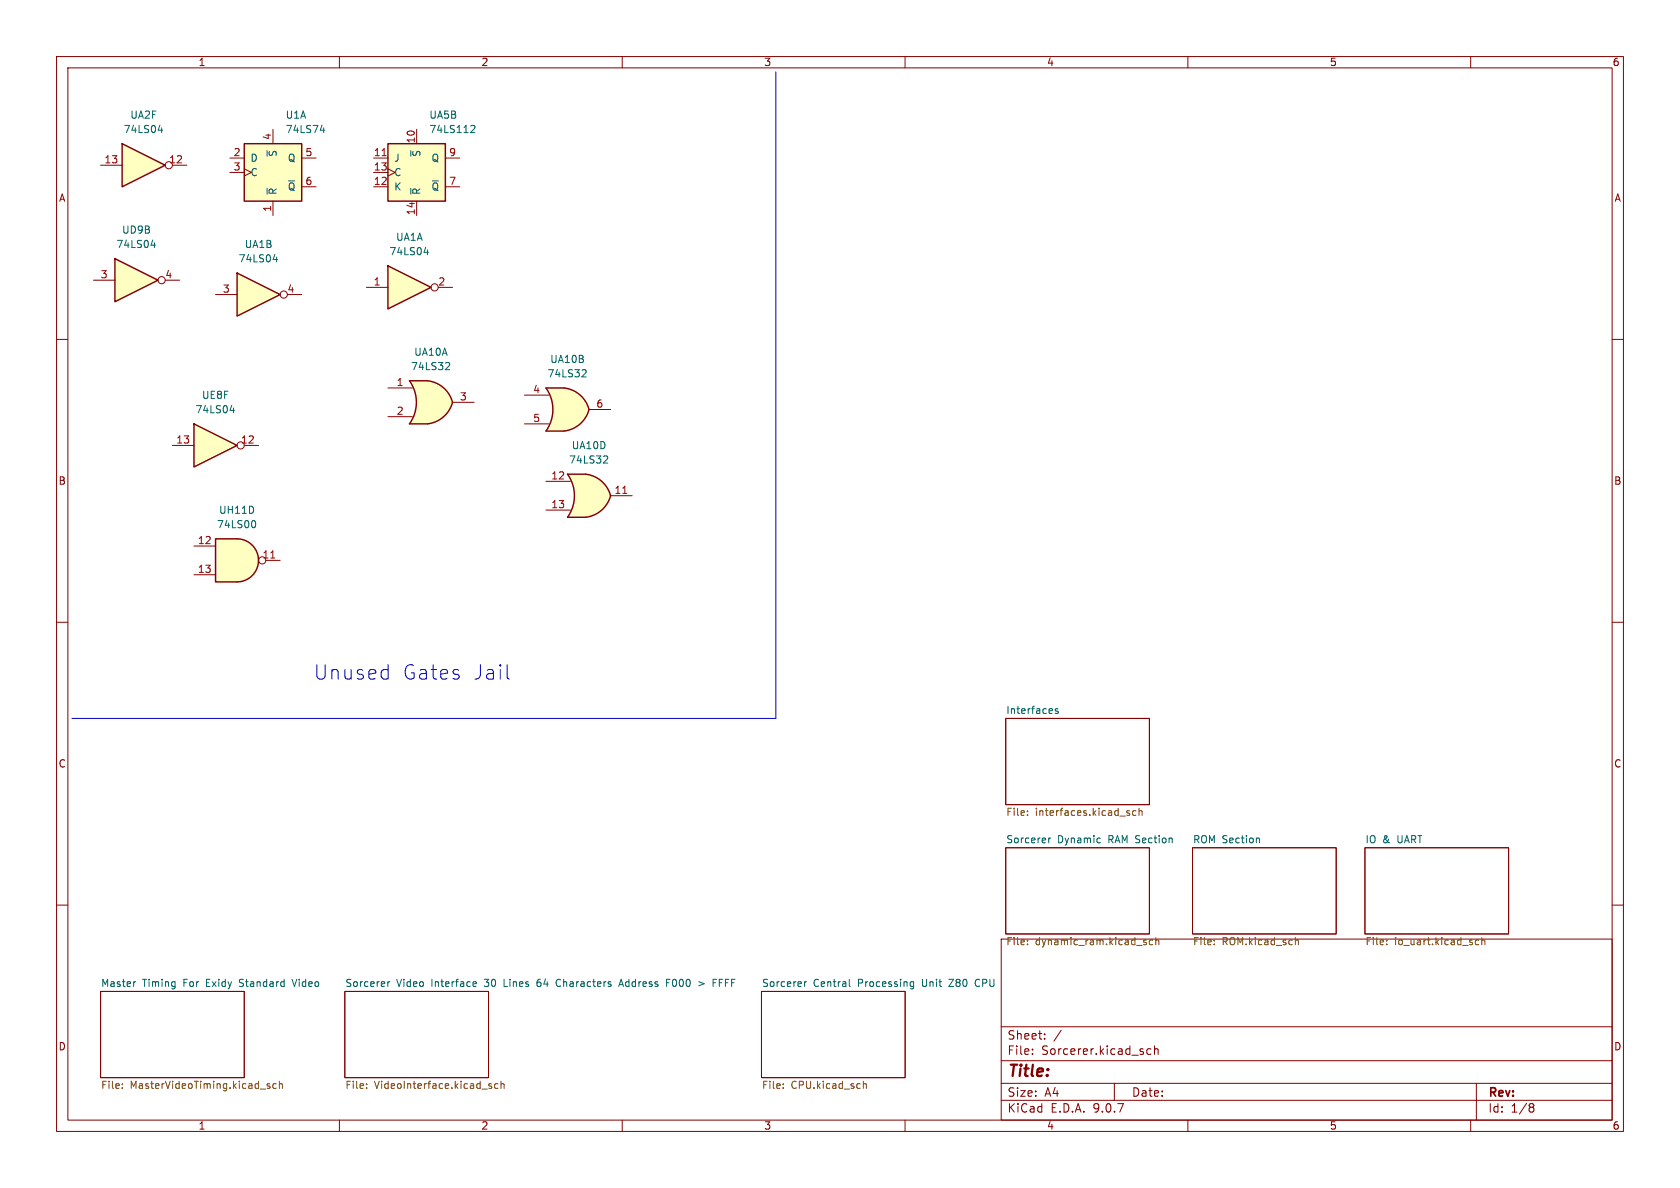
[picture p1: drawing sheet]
<svg xmlns="http://www.w3.org/2000/svg" width="297mm" height="210mm" viewBox="0 0 297 210" stroke-linecap="round" stroke-linejoin="round" font-family="sans-serif">
<g fill="none" stroke="#840000" stroke-width=".18">
<path d="M10 10h277v190h-277zM12 12h273v186h-273zM60 10v2M110 10v2M160 10v2M210 10v2M260 10v2M10 60h2M285 60h2M10 110h2M285 110h2M177.8 127h25.4v15.2h-25.4z"/>
<path d="M177.8 149.9h25.4v15.2h-25.4zM210.8 149.9h25.4v15.2h-25.4zM241.3 149.9h25.4v15.2h-25.4zM10 160h2M17.8 175.3h25.4v15.2h-25.4zM61 175.3h25.4v15.2h-25.4zM134.6 175.3h25.4v15.2h-25.4zM177 166h108v32h-108zM285 160h2M60 198v2M110 198v2M160 198v2"/>
<path d="M177 194.5h108M177 191.5h108M177 187.5h108M177 181.5h108M182.5 186.3v.1M182.5 185.5v.1M184.7 183.6v.1M184.7 182.8v.1M187.6 182.1l-1.3 2M197 191.5v3M203.5 185.5l-.5-.1-.3 .3v.4l.2 .2h.6M204.1 185.5l.2-.1 .4 .1v.9"/>
<path d="M204.1 184.9v1.5M210 198v2M260 198v2M261 191.5v6.5M270.6 195.1l.4 .1 .2 .2-.3 .3M270.6 195.7h.3M270.9 195.7l.2 .2 .1 .4-.2 .2-.4 .1"/>
</g>
<g fill="none" stroke="#006464" stroke-width=".18">
<path d="M187 125.3h-.3l-.2 .2 .1 .1 .4 .2v.3h-.5M185.4 148.1v.9M185.8 148.1l-.4 .3M194.4 148.1l.1 .1M194.5 148.9l-.1 .1M222.3 148.1l.4 .2v.7M24 173.5l-.3 .1M51.6 173.1l.4 1.3M68.6 173.5v.9M68.9 173.5l-.3 .3M83.7 173.6l.3-.1 .2 .3-.6 .2M83.7 174.3h.5"/>
<path d="M95.1 173.2a.99 .99 0 0 0-.1 1.1l.2 .1M95.2 173.6l-.3 .2M98.7 173.1a.68 .68 0 0 0-.4 .6 .68 .68 0 0 0 .4 .7M109.4 174.4l.4-1.3 .4 1.3M109.5 174h.6M117.8 173.7h.5M118.5 173.1h-.7v1.3M123.5 173.5l1 .4-1 .4M126.1 173.1h.6M127.2 173.7h.4M127.8 173.1h-.6v1.3M142.2 173.5v.9"/>
<path d="M142.6 173.5l-.4 .3M150.1 173.1v1.1l.2 .2M161 173.6h.5M161 174.3h.5M161.5 173.5v1.1l-.2 .2-.3-.1M172.6 173.2l-.2 .5 .2 .6"/>
</g>
<g fill="none" stroke="#725600" stroke-width=".18">
<path d="M181.6 144v.1M181.6 143.4v.1M199.4 143.7l.3 .1v.2l-.1 .1h-.3M199.4 143.3l.3 .1M200.8 143.4l-.3-.1-.3 .2 .1 .6h.5M201.4 143.4l.1-.1 .3 .1 .1 .7M201.4 142.9v1.2M181.6 166.2v.1M181.6 166.9v.1M202.3 166.6h.3l.1 .2-.2 .2h-.2M202.3 166.2h.3M203.8 166.2h-.4l-.2 .2 .1 .5h.5"/>
<path d="M204.3 166.3l.2-.1h.3l.1 .8M204.3 165.7v1.3M214.7 166.9v.1M214.7 166.2v.1M229 166.3l.2-.1h.3v.8M245.1 166.9v.1M245.1 166.2v.1M261.4 166.2h-.3l-.3 .2 .1 .5h.5M262 166.3l.1-.1h.3l.1 .8M262 165.7v1.3M21.6 192.3v.1M21.6 191.6v.1"/>
<path d="M47.7 191.6h-.3l-.2 .1 .1 .2 .4 .1v.3h-.5M48.8 191.6h-.3l-.3 .2 .2 .5h.4M49.4 191.7l.2-.1h.3v.8M49.4 191.1v1.3M64.8 192.3v.1M64.8 191.6v.1M86.4 191.8l.5 .4-.1 .2-.4-.1M86.9 191.6h-.3l-.2 .1M88 191.6h-.3l-.3 .2 .1 .5h.5M88.6 191.7l.2-.1h.3v.8M88.6 191.1v1.3M138.5 192.3v.1"/>
<path d="M138.5 191.6v.1M152.6 191.7l.2-.1h.3l.1 .8M152.6 191.1v1.3"/>
</g>
<path d="M100.3 83.8h3.2M100.3 91.4h3.2" fill="none" stroke="#ffffc2" stroke-width=".18"/>
<g fill="#ffffc2" stroke="#ffffc2" stroke-width=".18">
<path d="M102.9 86.3l5 1.3a5.2 5.2 0 0 1-4.4 3.8z"/>
<path d="M103.5 83.8a5.1 5.1 0 0 1 4.4 3.8l-4.9 1.3z"/>
</g>
<path d="M100.3 83.8h3.2v7.6h-3.2a6.7 6.7 0 0 0 0-7.6z" fill="#ffffc2"/>
<path d="M103.5 91.4h-3.2a6.6 6.6 0 0 0 0-7.6h3.2a5.1 5.1 0 0 1 4.4 3.8 5.2 5.2 0 0 1-4.4 3.8" fill="none" stroke="#840000" stroke-width=".25"/>
<path d="M96.5 85.1h4.3M96.5 90.2h4.3M107.9 87.6h3.9" fill="none" stroke="#840000" stroke-width=".18"/>
<path d="M110.1 87.2h.7" fill="none" stroke="#a90000" stroke-width=".18"/>
<path d="M106.9 80.6l.4 .1 .1 .3-.8 .9h.8" fill="none" stroke="#006464" stroke-width=".18"/>
<path d="M21.6 25.4l7.6 3.8-7.6 3.8z" fill="#ffffc2"/>
<path d="M21.6 25.4l7.6 3.8-7.6 3.8z" fill="none" stroke="#840000" stroke-width=".25"/>
<g fill="none" stroke="#840000" stroke-width=".18">
<path d="M17.8 29.2h3.8M30.5 29.2h2.5"/>
<circle cx="29.8" cy="29.2" r=".63"/>
</g>
<path d="M28 23h.8M28.6 22.6v.8" fill="none" stroke="#006464" stroke-width=".18"/>
<path d="M34.3 74.9l7.6 3.8-7.6 3.9z" fill="#ffffc2"/>
<path d="M34.3 74.9l7.6 3.8-7.6 3.9z" fill="none" stroke="#840000" stroke-width=".25"/>
<g fill="none" stroke="#840000" stroke-width=".18">
<path d="M30.5 78.7h3.8M43.2 78.7h2.5"/>
<circle cx="42.5" cy="78.7" r=".63"/>
</g>
<path d="M40.7 72.5h.8M41.3 72.1v.9" fill="none" stroke="#006464" stroke-width=".18"/>
<path d="M41.9 95.3a3.8 3.8 0 0 1 3.8 3.8 3.8 3.8 0 0 1-3.8 3.8z" fill="#ffffc2" stroke="#ffffc2" stroke-width=".18"/>
<path d="M38.1 95.3h3.8v7.6h-3.8z" fill="#ffffc2"/>
<path d="M38.1 95.3h3.8a3.8 3.8 0 0 1 3.8 3.8 3.8 3.8 0 0 1-3.8 3.8h-3.8z" fill="none" stroke="#840000" stroke-width=".25"/>
<g fill="none" stroke="#840000" stroke-width=".18">
<path d="M34.3 96.5h3.8M47 99.1h2.5M34.3 101.6h3.8"/>
<circle cx="46.4" cy="99.1" r=".63"/>
</g>
<path d="M47.9 98.6h.7" fill="none" stroke="#a90000" stroke-width=".18"/>
<path d="M44.9 92a.79 .79 0 0 1 0 1.3" fill="none" stroke="#006464" stroke-width=".18"/>
<path d="M43.2 25.4h10.1v10.2h-10.1z" fill="#ffffc2"/>
<path d="M43.2 25.4h10.1v10.2h-10.1z" fill="none" stroke="#840000" stroke-width=".25"/>
<path d="M40.6 27.9h2.6M40.6 30.5h2.6M43.2 29.8l1.2 .7-1.2 .6M48.3 22.9v2.5M48.3 35.6v2.5M53.3 27.9h2.6M53.3 33h2.6" fill="none" stroke="#840000" stroke-width=".18"/>
<path d="M47.2 33.3v1M56.6 23h.8M57.2 22.6v.8" fill="none" stroke="#006464" stroke-width=".18"/>
<path d="M20.3 45.7l7.6 3.8-7.6 3.8z" fill="#ffffc2"/>
<path d="M20.3 45.7l7.6 3.8-7.6 3.8z" fill="none" stroke="#840000" stroke-width=".25"/>
<g fill="none" stroke="#840000" stroke-width=".18">
<path d="M16.5 49.5h3.8M29.2 49.5h2.5"/>
<circle cx="28.6" cy="49.5" r=".63"/>
</g>
<path d="M26.7 43.3h.8M27.3 42.9v.9" fill="none" stroke="#006464" stroke-width=".18"/>
<path d="M41.9 48.3l7.6 3.8-7.6 3.8z" fill="#ffffc2"/>
<path d="M41.9 48.3l7.6 3.8-7.6 3.8z" fill="none" stroke="#840000" stroke-width=".25"/>
<g fill="none" stroke="#840000" stroke-width=".18">
<path d="M38.1 52.1h3.8M50.8 52.1h2.5"/>
<circle cx="50.2" cy="52.1" r=".63"/>
</g>
<path d="M48.3 45.9h.8M48.9 45.5v.8" fill="none" stroke="#006464" stroke-width=".18"/>
<path d="M68.6 47l7.6 3.8-7.6 3.8z" fill="#ffffc2"/>
<path d="M68.6 47l7.6 3.8-7.6 3.8z" fill="none" stroke="#840000" stroke-width=".25"/>
<g fill="none" stroke="#840000" stroke-width=".18">
<path d="M64.8 50.8h3.8M77.5 50.8h2.5"/>
<circle cx="76.8" cy="50.8" r=".63"/>
</g>
<path d="M75 44.6h.7M75.6 44.2v.8" fill="none" stroke="#006464" stroke-width=".18"/>
<path d="M96.5 68.6h3.2M96.5 76.2h3.2" fill="none" stroke="#ffffc2" stroke-width=".18"/>
<g fill="#ffffc2" stroke="#ffffc2" stroke-width=".18">
<path d="M99.1 71l5 1.4a5.2 5.2 0 0 1-4.4 3.8z"/>
<path d="M99.7 68.6a5.1 5.1 0 0 1 4.4 3.8l-4.9 1.3z"/>
</g>
<path d="M96.5 68.6h3.2v7.6h-3.2a6.7 6.7 0 0 0 0-7.6z" fill="#ffffc2"/>
<path d="M96.5 68.6h3.2a5.1 5.1 0 0 1 4.4 3.8 5.2 5.2 0 0 1-4.4 3.8h-3.2a6.6 6.6 0 0 0 0-7.6z" fill="none" stroke="#840000" stroke-width=".25"/>
<path d="M92.7 69.9h4.3M92.7 74.9h4.3M104.1 72.4h3.8" fill="none" stroke="#840000" stroke-width=".18"/>
<path d="M103.1 65.3l.4 .1 .1 .3-.8 .9h.8" fill="none" stroke="#006464" stroke-width=".18"/>
<path d="M68.6 25.4h10.1v10.2h-10.1z" fill="#ffffc2"/>
<path d="M68.6 25.4h10.1v10.2h-10.1z" fill="none" stroke="#840000" stroke-width=".25"/>
<path d="M66 27.9h2.6M66 30.5h2.6M66 33h2.6M68.6 29.8l1.2 .7-1.2 .6M73.7 22.9v2.5M73.7 35.6v2.5M78.7 27.9h2.6M78.7 33h2.6" fill="none" stroke="#840000" stroke-width=".18"/>
<path d="M67.6 27.5h.7" fill="none" stroke="#a90000" stroke-width=".18"/>
<path d="M72.6 33.3v1M83.4 22.2h.4l.2 .3-.8 .9h.8" fill="none" stroke="#006464" stroke-width=".18"/>
<path d="M72.4 67.3h3.2M72.4 74.9h3.2" fill="none" stroke="#ffffc2" stroke-width=".18"/>
<g fill="#ffffc2" stroke="#ffffc2" stroke-width=".18">
<path d="M75 69.8l5 1.3a5.2 5.2 0 0 1-4.4 3.8z"/>
<path d="M75.6 67.3a5.1 5.1 0 0 1 4.4 3.8l-5 1.3z"/>
</g>
<path d="M72.4 67.3h3.2v7.6h-3.2a6.7 6.7 0 0 0 0-7.6z" fill="#ffffc2"/>
<path d="M72.4 67.3h3.2a5.1 5.1 0 0 1 4.4 3.8 5.2 5.2 0 0 1-4.4 3.8h-3.2a6.6 6.6 0 0 0 0-7.6z" fill="none" stroke="#840000" stroke-width=".25"/>
<path d="M68.6 68.6h4.3M68.6 73.7h4.3M80 71.1h3.8" fill="none" stroke="#840000" stroke-width=".18"/>
<path d="M79 64.1h.4l.1 .3-.8 .9h.8" fill="none" stroke="#006464" stroke-width=".18"/>
<path d="M137.2 12.7v114.3h-124.5M89.8 119.9l.2 .1" fill="none" stroke="#0000c2" stroke-width=".18"/>
<g font-size="3.5" fill="#0000c2">
<text x="55.4" y="120.4">Unused</text>
<text x="71.1" y="120.4">Gates</text>
<text x="83.5" y="120.4">Jail</text>
</g>
<text font-size="2.8" fill="#840000" x="178" y="190.9">Title:</text>
<g font-size="2.1" fill="#840000">
<text x="178" y="184">Sheet:</text>
<text x="178" y="186.7">File:</text>
<text x="184.1" y="186.7">Sorcerer.kicad_sch</text>
<text x="178" y="196.9">KiCad</text>
<text x="178" y="194.1">Size:</text>
<text x="184.7" y="194.1">A4</text>
<text x="185.7" y="196.9">E.D.A.</text>
<text x="193.3" y="196.9">9.0.7</text>
<text x="200" y="194.1">Date:</text>
<text x="263" y="194.3">Rev:</text>
<text x="263" y="196.9">Id:</text>
<text x="267.1" y="196.9">1/8</text>
</g>
<g font-size="1.8" fill="#840000">
<text x="35" y="11.9">1</text>
<text x="85" y="11.9">2</text>
<text x="135" y="11.9">3</text>
<text x="185" y="11.9">4</text>
<text x="235" y="11.9">5</text>
<text x="285" y="11.9">6</text>
<text x="10.3" y="35.9">A</text>
<text x="285.3" y="35.9">A</text>
<text x="10.3" y="85.9">B</text>
<text x="285.3" y="85.9">B</text>
<text x="10.3" y="135.9">C</text>
<text x="285.3" y="135.9">C</text>
<text x="10.3" y="185.9">D</text>
<text x="285.3" y="185.9">D</text>
<text x="35" y="199.9">1</text>
<text x="85" y="199.9">2</text>
<text x="135" y="199.9">3</text>
<text x="185" y="199.9">4</text>
<text x="235" y="199.9">5</text>
<text x="285" y="199.9">6</text>
</g>
<g font-size="1.8" fill="#006464">
<text x="21.8" y="23.7">74LS04</text>
<text x="22.9" y="21.2">UA2F</text>
<text x="50.4" y="21.2">U1A</text>
<text x="50.4" y="23.7">74LS74</text>
<text x="75.8" y="23.7">74LS112</text>
<text x="75.8" y="21.2">UA5B</text>
<text x="44.2" y="28.8">D</text>
<text x="49.1" y="27.8" transform="rotate(-90 49.1 27.8)">~{S}</text>
<text x="50.8" y="28.8">Q</text>
<text x="69.6" y="28.8">J</text>
<text x="74.5" y="27.8" transform="rotate(-90 74.5 27.8)">~{S}</text>
<text x="76.2" y="28.8">Q</text>
<text x="44.2" y="31.3">C</text>
<text x="49.1" y="34.5" transform="rotate(-90 49.1 34.5)">~{R}</text>
<text x="50.8" y="33.9">~{Q}</text>
<text x="69.6" y="31.3">C</text>
<text x="69.6" y="33.9">K</text>
<text x="74.5" y="34.5" transform="rotate(-90 74.5 34.5)">~{R}</text>
<text x="76.2" y="33.9">~{Q}</text>
<text x="21.5" y="41.5">UD9B</text>
<text x="20.5" y="44">74LS04</text>
<text x="42.1" y="46.6">74LS04</text>
<text x="43.2" y="44">UA1B</text>
<text x="68.8" y="45.3">74LS04</text>
<text x="69.9" y="42.8">UA1A</text>
<text x="72.6" y="65.6">74LS32</text>
<text x="73.1" y="63.1">UA10A</text>
<text x="97.2" y="64.4">UA10B</text>
<text x="35.6" y="70.7">UE8F</text>
<text x="96.7" y="66.9">74LS32</text>
<text x="34.5" y="73.3">74LS04</text>
<text x="100.5" y="82.1">74LS32</text>
<text x="101" y="79.6">UA10D</text>
<text x="38.3" y="93.6">74LS00</text>
<text x="38.6" y="91">UH11D</text>
<text x="177.8" y="126.3">Interfaces</text>
<text x="177.8" y="149.1">Sorcerer</text>
<text x="187" y="149.1">Dynamic</text>
<text x="196" y="149.1">RAM Section</text>
<text x="210.8" y="149.1">ROM Section</text>
<text x="241.3" y="149.1">IO</text>
<text x="244.4" y="149.1">&amp;</text>
<text x="247.1" y="149.1">UART</text>
<text x="17.8" y="174.5">Master</text>
<text x="25.2" y="174.5">Timing</text>
<text x="32.5" y="174.5">For</text>
<text x="36.7" y="174.5">Exidy</text>
<text x="42.8" y="174.5">Standard</text>
<text x="52.4" y="174.5">Video</text>
<text x="61" y="174.5">Sorcerer</text>
<text x="70.1" y="174.5">Video</text>
<text x="76.4" y="174.5">Interface</text>
<text x="85.9" y="174.5">30</text>
<text x="89.5" y="174.5">Lines</text>
<text x="95.6" y="174.5">64</text>
<text x="99.2" y="174.5">Characters</text>
<text x="110.6" y="174.5">Address</text>
<text x="119.1" y="174.5">F000</text>
<text x="125" y="174.5">&gt;</text>
<text x="127.7" y="174.5">FFFF</text>
<text x="134.6" y="174.5">Sorcerer</text>
<text x="143.8" y="174.5">Central</text>
<text x="151.8" y="174.5">Processing</text>
<text x="163.3" y="174.5">Unit</text>
<text x="168.3" y="174.5">Z80</text>
<text x="173.1" y="174.5">CPU</text>
</g>
<g font-size="1.8" fill="#a90000">
<text x="18.4" y="29">13</text>
<text x="29.8" y="29">12</text>
<text x="41.2" y="27.7">2</text>
<text x="48" y="24.8" transform="rotate(-90 48 24.8)">4</text>
<text x="53.9" y="27.7">5</text>
<text x="66" y="27.7">11</text>
<text x="73.4" y="25.4" transform="rotate(-90 73.4 25.4)">10</text>
<text x="79.3" y="27.7">9</text>
<text x="41.2" y="30.2">3</text>
<text x="53.9" y="32.8">6</text>
<text x="66" y="30.2">13</text>
<text x="66" y="32.8">12</text>
<text x="79.3" y="32.8">7</text>
<text x="48" y="37.5" transform="rotate(-90 48 37.5)">1</text>
<text x="73.4" y="38.1" transform="rotate(-90 73.4 38.1)">14</text>
<text x="17.7" y="49.3">3</text>
<text x="29.1" y="49.3">4</text>
<text x="39.3" y="51.8">3</text>
<text x="50.7" y="51.8">4</text>
<text x="66" y="50.5">1</text>
<text x="77.4" y="50.5">2</text>
<text x="70" y="68.3">1</text>
<text x="81.2" y="70.9">3</text>
<text x="94.2" y="69.6">4</text>
<text x="70" y="73.4">2</text>
<text x="94.2" y="74.7">5</text>
<text x="105.3" y="72.1">6</text>
<text x="31.1" y="78.5">13</text>
<text x="42.5" y="78.5">12</text>
<text x="97.4" y="84.8">12</text>
<text x="97.4" y="89.9">13</text>
<text x="108.5" y="87.4">11</text>
<text x="34.9" y="96.3">12</text>
<text x="34.9" y="101.3">13</text>
<text x="46.3" y="98.8">11</text>
</g>
<g font-size="1.8" fill="#725600">
<text x="177.8" y="144.6">File:</text>
<text x="183" y="144.6">interfaces.kicad_sch</text>
<text x="177.8" y="167.4">File:</text>
<text x="183" y="167.4">dynamic_ram.kicad_sch</text>
<text x="210.8" y="167.4">File:</text>
<text x="216" y="167.4">ROM.kicad_sch</text>
<text x="241.3" y="167.4">File:</text>
<text x="246.5" y="167.4">io_uart.kicad_sch</text>
<text x="17.8" y="192.8">File:</text>
<text x="23" y="192.8">MasterVideoTiming.kicad_sch</text>
<text x="61" y="192.8">File:</text>
<text x="66.2" y="192.8">VideoInterface.kicad_sch</text>
<text x="134.6" y="192.8">File:</text>
<text x="139.8" y="192.8">CPU.kicad_sch</text>
</g>
</svg>
